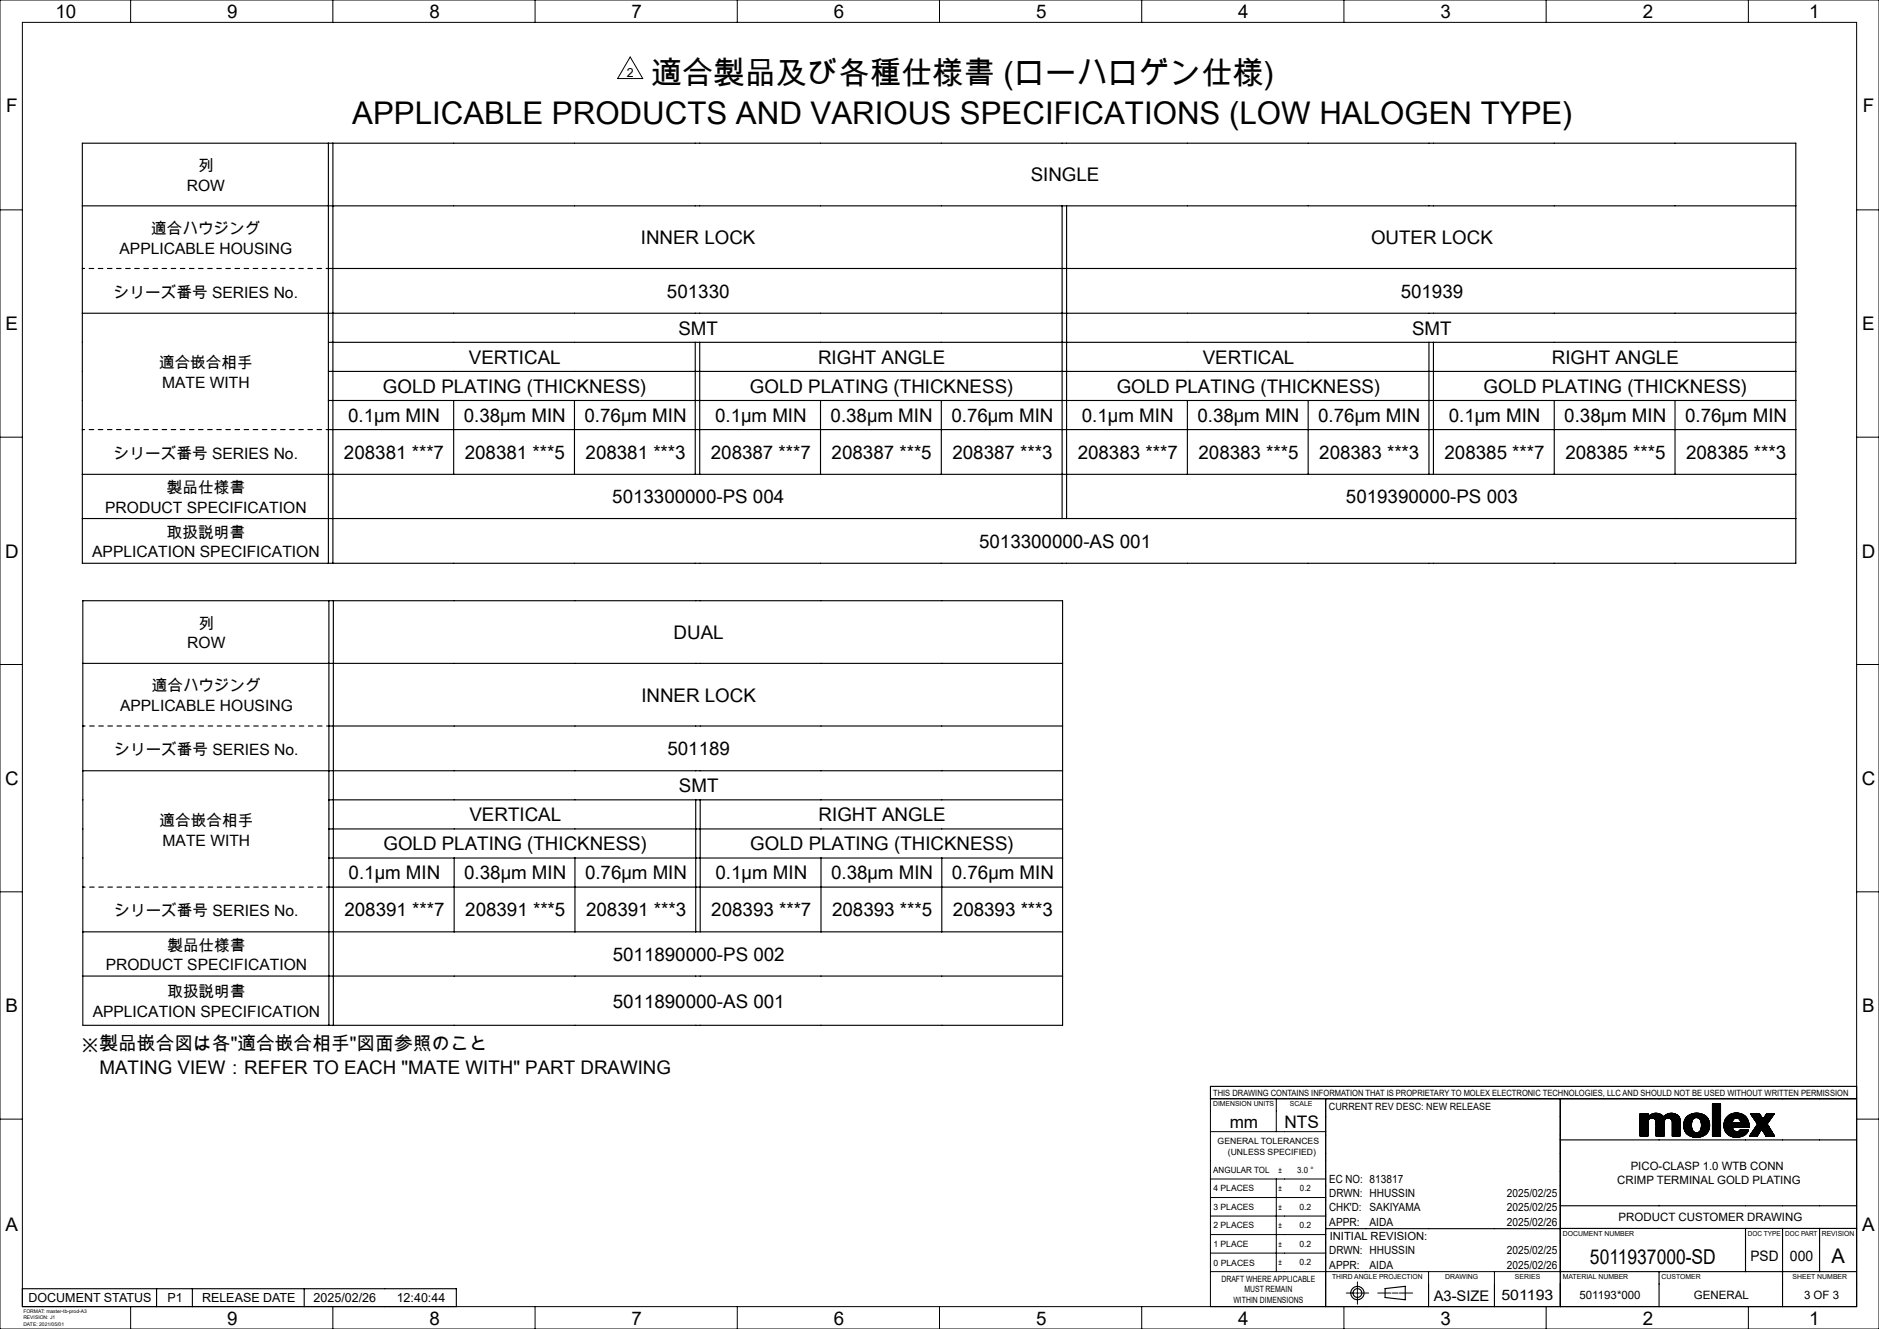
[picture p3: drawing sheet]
<svg xmlns="http://www.w3.org/2000/svg" width="420mm" height="297mm" viewBox="0 0 420 297" stroke-linecap="round" stroke-linejoin="round" font-family="sans-serif">
<g fill="none" stroke="#000" stroke-width=".22">
<path d="M0 0h420v297h-420zM5 5h410v287h-410zM29.2 0v5M74.4 0v5M119.6 0v5M140.9 12.7l2.8 4.9h-5.6zM164.8 0v5M210 0v5M255.2 0v5M300.4 0v5M345.6 0v5M390.8 0v5"/>
<path d="M0 46.9h5M415 46.9h5M0 97.7h5M415 97.7h5M0 148.5h5M415 148.5h5M0 199.3h5M415 199.3h5M0 250.1h5M270.6 252.9h25.7M285.3 245.5v7.4M366.6 248.9h1.8"/>
<path d="M366.6 248.9v5M366.6 248.9h.1M366.7 248.9l-.1 .1M366.8 248.9l-.2 .2M366.9 248.9l-.3 .3M367 248.9l-.4 .4M367.1 248.9l-.5 .5M367.2 248.9l-.6 .6M367.3 248.9l-.7 .7M367.4 248.9l-.8 .8M367.5 248.9l-.9 .9M367.6 248.9l-1 1"/>
<path d="M367.7 248.9l-1.1 1.1M367.8 248.9l-1.2 1.2M367.9 248.9l-1.3 1.3M368 248.9l-1.4 1.4M368.2 248.9l-1.6 1.6M368.3 248.9l-1.7 1.7M368.4 250.7a.89 .89 0 0 1 .9-.9 .89 .89 0 0 1 .9 .9v3.2M368.4 253.4l-.5 .5M368.4 253.3l-.6 .6M368.4 253.2l-.7 .7M368.4 253.2l-.8 .7M368.4 253l-.9 .9"/>
<path d="M368.4 252.9l-1 1M368.4 252.8l-1.1 1.1M368.4 252.7l-1.2 1.2M368.4 252.6l-1.3 1.3M368.4 252.5l-1.4 1.4M368.4 252.4l-1.5 1.5M368.4 252.3l-1.6 1.6M368.4 252.2l-1.7 1.7M368.4 252.1l-1.8 1.8M368.4 252l-1.8 1.9M368.4 252l-1.8 1.8M368.4 251.9l-1.8 1.8"/>
<path d="M368.4 251.8l-1.8 1.8M368.4 251.7l-1.8 1.8M368.4 251.5l-1.8 1.9M368.4 251.5l-1.8 1.8M368.4 251.4l-1.8 1.8M368.4 251.3l-1.8 1.9M368.4 251.2l-1.8 1.8M368.4 251.1l-1.8 1.8M368.4 251l-1.8 1.8M368.4 250.9l-1.8 1.8M368.4 250.8l-1.8 1.9M368.4 250.8l-1.8 1.8"/>
<path d="M368.4 250.7l-1.8 1.8M368.4 253.8l-.1 .1M368.4 253.7l-.2 .2M368.4 253.6l-.3 .3M368.4 253.5l-.4 .4M368.4 250.7v3.2h-1.8M368.4 248.9v.7a2.29 2.29 0 0 1 3.5 0 2.3 2.3 0 0 1 3.3-.2M368.4 249.5l-1.8 1.8M368.4 249.4l-1.8 1.8M368.4 249.3l-1.8 1.9M368.4 249.3l-1.8 1.8M368.4 249.2l-1.8 1.8"/>
<path d="M368.4 249.1l-1.8 1.8M368.4 249l-1.8 1.8M368.4 248.9l-1.8 1.8M368.4 250.6l-1.8 1.8M368.4 250.5l-1.8 1.8M368.5 250.4l-1.9 1.9M368.5 250.3l-1.9 1.9M368.8 249.2l-2.2 2.2M369 249.1l-2.4 2.4M369.1 249l-2.5 2.5M369.3 248.9l-2.7 2.8M369.4 248.9l-2.8 2.8"/>
<path d="M369.5 248.9l-2.9 2.9M369.7 248.8l-3.1 3.1M369.7 248.8l-3.1 3.2M369.8 248.8l-3.2 3.2M369.9 248.8l-3.3 3.3M370 248.8l-1.2 1.2M370.1 248.8l-1.2 1.1M370.1 250.4l1.3-1.2-1.3 1.3M370.1 248.8l-1.1 1.1M370.2 253.9h1.8M370.2 248.8l-1.1 1.1M370.3 248.8l-1.1 1"/>
<path d="M370.3 248.8l-1 1M370.5 248.8l-1.1 1M370.5 248.8l-1 1.1 1.1-1.1M370.7 248.8l-1.1 1.1M370.7 248.9l-1.1 1M370.8 248.9l-1.1 1.1 1.1-1.1M370.9 248.9l-1.1 1.1 1.1-1.1M371 249l-1.1 1.1M371.1 249l-1.1 1.1 1.1-1.1M371.2 249l-1.2 1.2M371.2 249.1l-1.2 1.1M371.3 249.1l-1.2 1.2"/>
<path d="M371.3 249.1l-1.2 1.3M371.4 249.2l-1.3 1.3M371.5 249.2l-1.3 1.4M371.5 249.3l-1.3 1.3M371.6 249.3l-1.4 1.4M371.6 249.4l-1.4 1.4M371.7 249.4l-1.5 1.5M371.8 249.5l-1.6 1.6M371.8 249.5l-1.6 1.7M372 250.7a.89 .89 0 0 1 .9-.9 .89 .89 0 0 1 .9 .9M372 253.9h.1M372 253.8l-.1 .1"/>
<path d="M372 253.7l-.2 .2M372 253.6l-.3 .3M372 253.5l-.4 .4M372 253.4l-.5 .5M372 253.3l-.6 .6M372 253.1l-.8 .8M372 253l-.9 .9M372 252.9l-1 1M372 252.8l-1.1 1.1M372 252.7l-1.2 1.2M372 252.6l-1.3 1.3M372 252.5l-1.4 1.4"/>
<path d="M372 252.4l-1.5 1.5M372 252.3l-1.6 1.6M372 252.2l-1.7 1.7M372 252.1l-1.8 1.8M372 252l-1.8 1.8M372 251.9l-1.8 1.9M372 251.8l-1.8 1.8M372 251.6l-1.8 1.9M372 251.6l-1.8 1.8M372 251.5l-1.8 1.8M372 251.4l-1.8 1.9M372 251.3l-1.8 1.9"/>
<path d="M372 251.3l-1.8 1.8M372 251.2l-1.8 1.8M372 251.1l-1.8 1.8M372 251l-1.8 1.9M372 250.9l-1.8 1.9M372 250.9l-1.8 1.8M372 250.8l-1.8 1.8M372 250.7l-1.8 1.9M372 250.7v3.2M372 250.6l-1.8 1.9M372 250.5l-1.8 1.9M372 250.5l-1.8 1.8"/>
<path d="M372.2 250.2l-2 2.1M372.3 249.2l-2.1 2.1M372.4 249.1l-2.2 2.3M372.6 249l-2.4 2.4M372.8 248.9l-2.6 2.6M372.9 248.9l-2.7 2.7M373 248.9l-2.8 2.8M373.1 248.8l-2.9 3M373.2 248.8l-3 3M373.3 248.8l-3.1 3.1M373.4 248.8l-3.2 3.2M373.5 248.8l-3.3 3.3"/>
<path d="M373.6 250.1l1.1-1-1.1 1.1M373.7 248.8l-1.3 1.2M373.7 248.8l-1.1 1.1M373.8 248.8l-1.1 1.1M373.8 251.8l1.7-1.7-1.7 1.8M373.8 251l1.5-1.4-1.5 1.6M373.8 253.9h1.7M373.8 250.7v3.2M373.8 248.8l-1 1M373.9 248.8l-1.1 1M374 248.8l-1.1 1M374 248.8l-1 1"/>
<path d="M374.1 248.8l-1 1.1M374.2 248.9l-1 1 1-1M374.3 248.9l-1.1 1M374.4 248.9l-1 1.1 1-1.1M374.5 249l-1.1 1M374.5 249l-1 1M374.6 249l-1.1 1.1M374.7 249.1l-1.1 1.1M374.8 249.1l-1.1 1.2 1.1-1.2M374.9 249.2l-1.2 1.2M375 249.2l-1.3 1.3M375 249.3l-1.2 1.2"/>
<path d="M375.1 249.3l-1.3 1.3M375.1 249.4l-1.3 1.3M375.2 249.4l.3 .8v3.7M375.2 249.4l-1.4 1.4M375.2 249.4l-1.4 1.5M375.3 249.5l-1.5 1.5M375.4 249.6l-1.6 1.6M375.4 249.7l-1.6 1.6M375.4 249.7l-1.6 1.7M375.4 249.8l-1.6 1.7M375.5 249.8l-1.7 1.7M375.5 249.9l-1.7 1.7"/>
<path d="M375.5 250l-1.7 1.7M375.5 253.9h.1M375.5 253.8l-.1 .1M375.5 253.7l-.1 .2M375.5 253.7l-.2 .2M375.5 253.6l-.3 .3M375.5 253.5l-.4 .4M375.5 253.4l-.4 .5M375.5 253.3l-.5 .6M375.5 253.3l-.6 .6M375.5 253.2l-.7 .7M375.5 253.1l-.8 .8"/>
<path d="M375.5 253l-.8 .9M375.5 253l-.9 .9M375.5 252.9l-1 1M375.5 252.8l-1.1 1.1M375.5 252.7l-1.1 1.2M375.5 252.7l-1.2 1.2M375.5 252.5l-1.3 1.4M375.5 252.5l-1.4 1.4M375.5 252.4l-1.4 1.5M375.5 252.3l-1.6 1.6M375.5 252.2l-1.6 1.7M375.5 252.2l-1.7 1.7"/>
<path d="M375.5 252.1l-1.7 1.8M375.5 252l-1.7 1.7M375.5 251.9l-1.7 1.8M375.5 251.8l-1.7 1.8M375.5 251.8l-1.7 1.7M375.5 251.7l-1.7 1.7M375.5 251.6l-1.7 1.8M375.5 251.5l-1.7 1.8M375.5 251.5l-1.7 1.7M375.5 251.3l-1.7 1.8M375.5 251.3l-1.7 1.7M375.5 251.2l-1.7 1.8"/>
<path d="M375.5 251.1l-1.7 1.8M375.5 251l-1.7 1.8M375.5 251l-1.7 1.7M375.5 250.9l-1.7 1.8M375.5 250.8l-1.7 1.8M375.5 250.7l-1.7 1.8M375.5 250.7l-1.7 1.7M375.5 250.6l-1.7 1.8M375.5 250.5l-1.7 1.7M375.5 250.4l-1.7 1.8M375.5 250.3l-1.7 1.8M375.5 250.3l-1.7 1.7"/>
<path d="M375.5 250.2l-1.7 1.7M376.7 252.9l.6 .7M377.2 249.4l-.3 .4M377.4 249.3l-.7 .7M377.5 249.2l-.8 .9M377.7 249.1l-1.1 1.1M377.9 249l-1.4 1.4M378 249l-1.5 1.5M378.1 251.5l-1.4 1.4M378.1 251.4l-1.4 1.4M378.1 251.3l-1.5 1.5M378.1 249l-1.6 1.6"/>
<path d="M378.1 251.6l-1.4 1.4M378.1 251.2l-1.5 1.6M378.1 251.7l-1.3 1.4 1.3-1.3M378.1 251.2l-1.5 1.5M378.1 251.1l-1.5 1.5M378.1 251.9l-1.3 1.2M378.1 251.9l-1.2 1.3M378.1 251l-1.6 1.6M378.1 252l-1.2 1.3 1.2-1.2M378.1 250.9l-1.6 1.6M378.2 250.8l-1.7 1.7M378.2 252.1l-1.2 1.2"/>
<path d="M378.2 252.2l-1.2 1.2M378.2 252.3l-1.1 1.1M378.2 250.6l-1.7 1.8M378.2 250.6l-1.8 1.7M378.3 250.5l-1.9 1.8M378.3 248.9l-1.9 1.9M378.3 252.5l-1.2 1M378.3 252.5l-1.1 1.1M378.3 252.6l-1 1M378.3 250.3l-1.9 1.9M378.3 252.6l-.9 1M378.4 252.7l-1 1"/>
<path d="M378.4 252.8l-.9 .9M378.4 248.9l-2 2M378.5 252.8l-1 .9M378.5 252.9l-.8 .9 .9-.9M378.6 248.8l-2.2 2.2M378.6 250a1.13 1.13 0 0 1 1.3 0 1.13 1.13 0 0 1 .4 1.2v.5a1.1 1.1 0 0 1-.6 1.3 1.1 1.1 0 0 1-1.4-.5l-.2-1.3 .2-.8zM378.7 248.8l-2.4 2.3M378.7 253l-.9 .9 .9-.9-1 .8M378.7 248.8l-2.4 2.4M378.8 253l-.9 .9M378.8 253.1l-.8 .8M378.9 248.8l-2.6 2.5"/>
<path d="M378.9 253.1l-.9 .9M378.9 248.8l-2.6 2.6M379 253.1l-1 .9M379 248.8l-2.7 2.6M379 253.1l-.9 .9M379.1 253.1l-.9 .9M379.1 248.8l-2.8 2.8M379.2 253.1l-1 .9M379.2 248.8l-2.9 2.8M379.2 253.1l-.9 1M379.2 248.8l-2.9 2.9M379.3 253.1l-.9 1"/>
<path d="M379.4 248.8l-3.1 3M379.4 253.1l-1 1M379.5 248.8l-3.1 3.1M379.5 253.1l-1 1M379.6 248.8l-3.2 3.2M379.6 253l-1 1.1M379.7 248.8l-3.3 3.3M379.8 252.9l-1.2 1.2M379.8 250l1-.9-.9 .9M379.8 248.8l-1.1 1.1M379.9 248.8l-1 1M379.9 248.8l-.9 1"/>
<path d="M380 248.9l-.9 .9M380.1 248.9l-.9 .9M380.1 248.9l-.8 .9M380.2 252.3l1.8-1.8-1.9 2M380.2 248.9l-.9 .9M380.3 248.9l-.9 .9M380.3 248.9l-.8 .9 .9-.8M380.5 249l-.9 .8M380.5 249l-.9 .9M380.6 249l-.9 .9M380.6 249l-.8 1 .9-.9M380.8 249.1l-.9 1"/>
<path d="M380.9 249.2l-.9 .9M380.9 249.2l-.9 1 1-1M381.1 249.3l-1 1M381.1 249.3l-1 1.1M381.1 249.3a2.97 2.97 0 0 0-4.8 2.2l.4 1.4M381.1 253.6a3.5 3.5 0 0 1-3.8 0M381.1 249.3l.7 .7M381.2 249.3l-1.1 1.1M381.2 249.4l-1 1.1 1.1-1.1M381.3 249.4l-1.1 1.2M381.4 249.6l-1.2 1.1M381.5 249.6l-1.3 1.3"/>
<path d="M381.5 249.6l-1.2 1.3M381.6 249.7l-1.3 1.3M381.6 249.7l-1.3 1.4M381.6 249.8l-1.3 1.3M381.7 249.8l-1.4 1.4M381.7 249.8l-1.4 1.5M381.7 253l-.6 .6M381.7 249.9l-1.4 1.4M381.8 250l-1.5 1.4M381.8 250l-1.5 1.5M381.8 252.9l-.7 .7M381.8 250l.4 1.5-.4 1.4"/>
<path d="M381.8 252.9l-.8 .8M381.8 250.1l-1.5 1.5M381.8 250.1l-1.5 1.6M381.9 252.8l-1 1M381.9 250.2l-1.6 1.6M381.9 250.2l-1.6 1.7M381.9 252.7l-1.2 1.1M381.9 250.3l-1.6 1.6M381.9 250.3l-1.7 1.8M382 250.4l-1.8 1.7M382 250.5l-1.8 1.7M382 252.5l-1.5 1.4"/>
<path d="M382 252.4l-1.6 1.6M382 252.3l-1.7 1.7M382 250.6l-1.9 2M382.1 250.7l-2.1 2.1M382.1 250.7l-3.4 3.4M382.1 252.1l-1.9 2M382.1 250.8l-3.3 3.4M382.1 250.9l-3.3 3.3M382.1 252.1l-2 2M382.1 250.9l-3.2 3.3M382.1 252l-2.1 2.1M382.1 251l-3.1 3.2"/>
<path d="M382.1 251.9l-2.2 2.2M382.1 251.1l-3.1 3.1M382.1 251.1l-3 3.1M382.1 251.8l-2.3 2.3M382.1 251.7l-2.4 2.5M382.1 251.2l-2.9 3M382.2 251.3l-2.9 2.9M382.2 251.6l-2.6 2.6M382.2 251.5l-2.7 2.7M382.2 251.5l-2.8 2.7M382.2 251.4l-2.9 2.8M382.8 246.7h1.8"/>
<path d="M382.8 246.7v7.2M382.8 246.7h.1M382.9 246.7l-.1 .2M383 246.7l-.2 .2M383.1 246.7l-.3 .3M383.2 246.7l-.4 .4M383.2 246.7l-.4 .5M383.3 246.7l-.5 .5M383.4 246.7l-.6 .6M383.5 246.7l-.7 .7M383.5 246.7l-.7 .8M383.6 246.7l-.8 .9"/>
<path d="M383.7 246.7l-.9 .9M383.8 246.7l-1 1M383.8 246.7l-1 1.1M383.9 246.7l-1.1 1.2M384 246.7l-1.2 1.2M384.1 246.7l-1.3 1.3M384.2 246.7l-1.4 1.4M384.2 246.7l-1.4 1.5M384.3 246.7l-1.5 1.5M384.4 246.7l-1.6 1.6M384.5 246.7l-1.7 1.7M384.5 246.7l-1.7 1.8"/>
<path d="M384.6 251l-1.8 1.8M384.6 250.9l-1.8 1.9M384.6 250.8l-1.8 1.9M384.6 250.8l-1.8 1.8M384.6 250.7l-1.8 1.8M384.6 250.6l-1.8 1.8M384.6 250.5l-1.8 1.9M384.6 250.4l-1.8 1.9M384.6 250.4l-1.8 1.8M384.6 250.3l-1.8 1.8M384.6 250.2l-1.8 1.9M384.6 250.1l-1.8 1.8"/>
<path d="M384.6 249.9l-1.8 1.9M384.6 249.9l-1.8 1.8M384.6 249.8l-1.8 1.8M384.6 249.6l-1.8 1.9M384.6 249.6l-1.8 1.8M384.6 249.5l-1.8 1.8M384.6 249.4l-1.8 1.9M384.6 249.3l-1.8 1.9M384.6 249.3l-1.8 1.8M384.6 249.2l-1.8 1.8M384.6 249.1l-1.8 1.8M384.6 249l-1.8 1.9"/>
<path d="M384.6 248.9l-1.8 1.9M384.6 248.9l-1.8 1.8M384.6 248.8l-1.8 1.8M384.6 248.7l-1.8 1.9M384.6 248.6l-1.8 1.8M384.6 248.4l-1.8 1.9M384.6 248.4l-1.8 1.8M384.6 248.3l-1.8 1.8M384.6 248.2l-1.8 1.9M384.6 248.1l-1.8 1.9M384.6 248.1l-1.8 1.8M384.6 248l-1.8 1.8"/>
<path d="M384.6 247.9l-1.8 1.8M384.6 247.8l-1.8 1.9M384.6 247.8l-1.8 1.8M384.6 247.7l-1.8 1.8M384.6 247.6l-1.8 1.8M384.6 247.5l-1.8 1.9M384.6 247.4l-1.8 1.9M384.6 247.4l-1.8 1.8M384.6 247.3l-1.8 1.8M384.6 247.2l-1.8 1.9M384.6 247.1l-1.8 1.8M384.6 246.9l-1.8 1.9"/>
<path d="M384.6 246.9l-1.8 1.8M384.6 246.8l-1.8 1.8M384.6 246.7l-1.8 1.9M384.6 246.7v7.2h-1.8M384.6 253.8l-.1 .1M384.6 253.7l-.2 .2M384.6 253.6l-.3 .3M384.6 253.5l-.4 .4M384.6 253.3l-.5 .6M384.6 253.3l-.6 .6M384.6 253.2l-.7 .7M384.6 253.1l-.8 .8"/>
<path d="M384.6 253l-.8 .9M384.6 253l-.9 .9M384.6 252.9l-1 1M384.6 252.8l-1.1 1.1M384.6 252.6l-1.3 1.3M384.6 252.5l-1.4 1.4M384.6 252.4l-1.5 1.5M384.6 252.3l-1.6 1.6M384.6 252.2l-1.7 1.7M384.6 252.1l-1.8 1.8M384.6 252l-1.8 1.9M384.6 251.9l-1.8 1.9"/>
<path d="M384.6 251.9l-1.8 1.8M384.6 251.8l-1.8 1.8M384.6 251.7l-1.8 1.9M384.6 251.6l-1.8 1.9M384.6 251.6l-1.8 1.8M384.6 251.5l-1.8 1.8M384.6 251.4l-1.8 1.9M384.6 251.3l-1.8 1.8M384.6 251.1l-1.8 1.9M384.6 251.1l-1.8 1.8M385.3 251.8l.4 1.1M385.5 250.3l-.2 1.5"/>
<path d="M386.4 249.2l-.6 .6M386.5 253.7l1.1-1-1.1 1M386.7 253.9l1.1-1.1-1 1.1M386.7 249l-1.1 1.1M386.9 249l-1.3 1.3M386.9 253.9l1.1-1-1.1 1M387 248.9l-1.5 1.5M387 248.9a2.89 2.89 0 0 1 4 3h-3.7a.92 .92 0 0 0 .6 .9 .92 .92 0 0 0 1.1-.4h1.9M387 248.9l-1 .7-.5 .7M387.1 248.9l-1.6 1.6M387.2 248.8l-1.7 1.8M387.3 250.8l-1.8 1.8"/>
<path d="M387.3 250.7l-1.8 1.8 1.8-1.7M387.3 250.6l-1.8 1.8M387.3 252.1l-1.3 1.2M387.3 250.5l-1.8 1.9M387.3 252.1l-1.2 1.3M387.3 248.8l-1.9 1.9M387.3 252.2l-1.2 1.2M387.3 252.3l-1.1 1.2M387.4 252.3l-1.2 1.2M387.4 250.3l-2 2M387.4 250.9l-1.8 1.8 1.8-1.8M387.4 252.5l-1.2 1"/>
<path d="M387.5 248.8l-2.1 2.1M387.5 252.5l-1.1 1.2M387.5 250.9l-1.9 1.9M387.5 252.6l-1.1 1.1M387.5 248.8l-2.1 2.2M387.6 250.9l-2 1.9M387.6 250.1a.9 .9 0 0 1 1-.1 .9 .9 0 0 1 .5 .9h-1.8zM387.6 248.8l-2.2 2.2M387.6 252.7l-1 1.1M387.7 250.9l-2 2M387.7 252.7l-1.1 1.1M387.7 248.8l-2.4 2.3"/>
<path d="M387.8 252.8l-1.2 1M387.8 250.9l-2.1 2.1M387.8 248.7l-2.5 2.5M387.9 248.7l-2.6 2.6M387.9 252.8l-1.1 1.1M387.9 250.9l-2.1 2.1M387.9 248.7l-2.6 2.7M388 250.9l-2.2 2.2 2.2-2.2M388.1 248.7l-2.8 2.8M388.1 252.9l-1.1 1.1M388.2 252.9l-1.1 1.1M388.2 250.9l-2.3 2.3"/>
<path d="M388.2 248.7l-2.9 2.9M388.3 250.9l-2.4 2.3M388.3 248.7l-3 3M388.3 252.9l-1.2 1.1M388.4 248.7l-3.1 3.1M388.4 251.9l2.1-2-2.1 2M388.4 250.9l-2.4 2.4 1.3-1.3M388.4 252.9l-1.2 1.2M388.5 250.9l-1.1 1M388.5 250.9l-1 1M388.5 248.8l-3.2 3.1M388.6 248.8l-3.2 3.2"/>
<path d="M388.6 250.9l-1.1 1M388.7 250.9l-1 1M388.7 248.8l-3.3 3.3M388.7 252.7l-1.4 1.4 1.2-1.2M388.8 250.9l-1.1 1M388.8 248.8l-3.4 3.4M388.8 250.2l1-1-.9 1M388.9 250.9l-1.1 1M388.9 248.8l-1.2 1.2M388.9 250.9l-1 1M389 250.4l1-1-1 1M389 248.8l-1.1 1.1"/>
<path d="M389 251.9l1.7-1.6-1.7 1.6M389 250.9l-1 1M389 248.9l-1 1M389 252.4l-.1 .2M389 250.6l1.2-1.1-1.1 1.2M389.1 250.8l1.2-1.2-2.3 2.3M389.1 252.4l-1.7 1.7M389.1 248.9l-1 1M389.1 252.4l-1.6 1.7M389.2 248.9l-1 1M389.2 248.9l-.9 1M389.3 252.4l-1.8 1.7"/>
<path d="M389.3 248.9l-1 1M389.3 252.4l-1.7 1.7M389.3 249l-.8 .9 .9-.9M389.4 252.4l-1.7 1.7M389.4 249l-.9 .9M389.5 249l-1 .9M389.5 252.4l-1.7 1.7M389.5 249.1l-.9 .9M389.6 252.4l-1.7 1.7M389.6 249.1l-.9 .9M389.7 249.1l-1 .9M389.7 249.1l-.9 1"/>
<path d="M389.7 249.2l-.9 .9M389.7 252.4l-1.7 1.7M389.8 252.4l-1.7 1.7M389.9 252.4l-1.7 1.7M389.9 249.3l-1 .9M389.9 249.3l-1 1M390 252.4l-1.7 1.7M390.1 249.4l-1.1 1.1M390.1 249.5l-1.1 1M390.1 252.4l-1.7 1.7M390.2 252.4l-1.7 1.7M390.2 249.6l-1.1 1.1"/>
<path d="M390.3 252.4l-1.8 1.7M390.3 249.7l-2.2 2.2M390.3 252.4l-1.6 1.7M390.4 249.7l-2.2 2.2M390.4 249.8l-2.1 2.1M390.4 252.4l-1.7 1.7M390.4 251.9l.6-.5-.5 .5M390.5 249.9l-2 2M390.5 249.9l-1.9 2M390.5 252.4l-1.7 1.7M390.6 250l-1.9 1.9M390.6 250.1l-1.9 1.8"/>
<path d="M390.6 252.4l-1.6 1.7M390.6 250.1l-1.8 1.8M390.6 250.2l-1.7 1.7M390.6 253l-.7 .7M390.6 252.4l-1.6 1.6M390.7 252.9l-.9 .9M390.7 250.3l-1.5 1.6M390.7 250.4l-1.5 1.5M390.7 250.4l-1.4 1.5M390.8 252.8l-1.1 1M390.8 252.4l-1.7 1.6M390.8 250.5l-1.4 1.4"/>
<path d="M390.8 250.6l-1.3 1.3M390.8 252.6l-1.3 1.3M390.8 252.4l-1.5 1.6M390.8 250.7l-1.2 1.2M390.8 252.5l-1.4 1.4M390.9 252.4a2.96 2.96 0 0 1-4.5 1.2l-.7-.7M390.9 250.7l-1.2 1.2M390.9 250.8l-1.1 1.1M390.9 250.9l-1 1M390.9 251l-.9 .9M390.9 251.1l-.8 .8M390.9 251.1l-.7 .8"/>
<path d="M391 251.2l-.8 .7M391 251.3l-.6 .6M391 251.4l-.5 .5M391 251.5l-.3 .4M391 251.6l-.3 .3M391 251.7l-.2 .2M391 251.8v.1M391 251.8l-.1 .1M391 253.9h1.8M391.3 248.9h2M391.3 248.9l1.5 2.3M391.3 248.9h.1"/>
<path d="M391.4 248.9l-.1 .1M391.5 248.9l-.1 .1M391.6 248.9l-.2 .2M391.7 248.9l-.3 .2M391.7 248.9l-.2 .3M391.9 248.9l-.4 .3M391.9 248.9l-.3 .4 .4-.4M392.1 248.9l-.5 .5 .6-.5M392.2 248.9l-.5 .6M392.3 250.3l1.2-1.1-1.2 1.2M392.3 248.9l-.6 .6M392.4 248.9l-.7 .7"/>
<path d="M392.5 248.9l-.7 .7M392.6 250.8l1.1-1.2-1.1 1.2M392.6 248.9l-.8 .8M392.6 250.9l1.2-1.2-1.1 1.2M392.6 248.9l-.7 .8 .8-.8M392.8 253.9l1-1.6 .9 1.6M392.8 253.8v.1M392.8 248.9l-.9 .9M392.8 251.2l1.2-1.1-1.3 1.3M392.8 251.2l-1.8 2.7M392.9 248.9l-1 .9M392.9 253.7l-.2 .2"/>
<path d="M392.9 248.9l-1 1M393 253.5l-.3 .4M393.1 248.9l-1.1 1.1M393.1 253.4l-.5 .5M393.2 248.9l-1.2 1.1M393.3 248.9l.7 1.2 .9-1.2M393.3 248.9l-1.2 1.2 1.2-1.2M393.3 253.1l-.8 .8M393.3 249l-1.2 1.2M393.4 249l-1.2 1.2M393.4 249l-1.2 1.3 1.2-1.2M393.4 252.9l-1 1"/>
<path d="M393.5 252.7l-1.1 1.2M393.5 249.3l-1.2 1.2M393.5 249.3l-1.1 1.2M393.6 249.3l-1.2 1.3M393.6 252.6l-1.3 1.3M393.6 249.4l-1.2 1.2M393.6 249.5l-1.1 1.1M393.7 249.5l-1.2 1.2M393.7 249.6l-1.2 1.1M393.8 249.8l-1.1 1.2M393.9 249.9l-1.2 1.1M393.9 249.9l-1.2 1.2"/>
<path d="M393.9 249.9l-1.1 1.2M394 250l-1.2 1.2M394.1 252.7l1.2-1.1-1.2 1.2M394.1 252.9l1.2-1.2-1.2 1.2M394.3 253.2l1.2-1.2-1.1 1.3M394.4 253.3l1.2-1.1-1.2 1.1M394.6 253.6l1.2-1.1-1.2 1.2M394.7 253.9h2M394.9 248.9h1.7l-1.6 2.3M394.9 248.9v.1M395 248.9l-.3 .3M395 251.2l1.7 2.7"/>
<path d="M395 251.2l-1.2 1.2M395 251.2l-1.1 1.2M395 248.9l-.4 .5M395.1 251.3l-1.2 1.1M395.1 251.3l-1.2 1.2M395.1 248.9l-.7 .7M395.1 251.4l-1.2 1.2M395.1 251.4l-1.1 1.2M395.2 248.9l-.9 .8M395.2 251.4l-1.2 1.3M395.2 251.5l-1.2 1.2M395.2 248.9l-1 1"/>
<path d="M395.3 250.8l-3.1 3.1M395.3 248.9l-2.8 2.8M395.3 251.7l-1.1 1.3M395.4 251.8l-1.2 1.2 1.2-1.1M395.4 248.9l-3 3M395.4 251.9l-1.1 1.3 1.2-1.2M395.4 250.6l-3.3 3.3M395.5 248.9l-3.2 3.2M395.6 250.4l-3.5 3.5M395.6 248.9l-3.6 3.6M395.6 252.2l-1.1 1.2M395.6 248.9l-3.7 3.7"/>
<path d="M395.7 252.3l-1.2 1.2M395.7 248.9l-3.9 3.9M395.7 252.3l-1.2 1.3M395.8 252.4l-1.2 1.2M395.8 248.9l-4.3 4.3M395.8 252.5l-1.1 1.3M395.9 250l-3.9 3.9M395.9 252.6l-1.2 1.2 1.2-1.2M395.9 248.9l-4.5 4.5M395.9 252.7l-1.2 1.2M395.9 248.9l-4.6 4.6M396 252.7l-1.2 1.2"/>
<path d="M396 252.8l-1.1 1.1M396 249.8l-4.1 4.1M396.1 252.9l-1 1M396.1 248.9l-5 5M396.1 253l-.9 .9M396.1 249.6l-4.3 4.3M396.1 253.9l.4-.3-.3 .3M396.1 253l-.8 .9M396.2 253.1l-.8 .8M396.2 248.9l-5 5M396.2 253.2l-.7 .7M396.3 253.2l-.7 .7"/>
<path d="M396.3 253.3l-.6 .6M396.3 248.9l-5.1 5M396.3 253.9l.3-.2-.2 .2M396.3 253.3l-.5 .6M396.3 253.4l-.5 .5M396.4 248.9l-5 5M396.4 253.4l-.5 .5M396.4 249.2l-4.7 4.7M396.4 253.5l-.4 .4M396.4 253.5l-.3 .4M396.5 253.6l-.2 .3M396.5 248.9l-5 5"/>
<path d="M396.6 249l-4.9 4.9M396.6 253.8l-.2 .1M396.6 253.8l-.1 .1M396.6 248.9l-5 5M396.6 253.8v.1M396.6 253.9h.1M415 250.1h5M270.6 263.5h25.7M270.6 267.6h25.7M270.6 271.8h25.7M270.6 275.9h25.7M285.3 263.5v20.7"/>
<path d="M29.2 292v5M74.4 292v5M119.6 292v5M164.8 292v5M210 292v5M255.2 292v5M270.6 292v-46.5h25.7v46.5M270.6 284.2h78.2v2.7M270.6 280h25.7M300.4 292v5M300.9 289h2M303.1 289h.7"/>
<path d="M303.4 286.5v1.9M303.4 288.6v.7M303.4 289.5v2M304 289h1.9M308 289h2.9M311.2 289h1.3M312.8 289h3M319.3 284.2v2.7M334 284.2v2.7M345.6 292v5M390.8 292v5"/>
</g>
<g fill="none" stroke="#000" stroke-width=".25">
<path d="M18.4 32h383v93.9h-383zM73.4 32v93.9M74.4 32v93.9M18.4 46h383M237.4 46v69.9M238.4 46v69.9M18.4 60h.5M18.4 70h383M19.9 60h1.1M22 60h1M24 60h1M26 60h1.1"/>
<path d="M28.1 60h1M30.1 60h1M32.2 60h1M34.2 60h1M36.2 60h1M38.3 60h1M40.3 60h1M42.3 60h1.1M44.4 60h1M46.4 60h1M48.5 60h1M50.5 60h1"/>
<path d="M52.5 60h1M54.6 60h1M56.6 60h1M58.6 60h1.1M60.7 60h1M62.7 60h1M64.7 60h1.1M66.8 60h1M68.8 60h1M70.9 60h1M72.9 60h328.5M73.4 76.5h328"/>
<path d="M155.4 76.5v29.5M156.4 76.5v29.5M319.4 76.5v29.5M320.4 76.5v29.5M18.4 96h.5M19.9 96h1.1M22 96h1M24 96h1M26 96h1.1M28.1 96h1M30.1 96h1M32.2 96h1"/>
<path d="M34.2 96h1M36.2 96h1M38.3 96h1M40.3 96h1M42.3 96h1.1M44.4 96h1M46.4 96h1M48.5 96h1M50.5 96h1M52.5 96h1M54.6 96h1M56.6 96h1"/>
<path d="M58.6 96h1.1M60.7 96h1M62.7 96h1M64.7 96h1.1M66.8 96h1M68.8 96h1M70.9 96h1M72.9 96h328.5M73.4 83h328M73.4 89.5h328M101.4 89.5v16.5M128.4 89.5v16.5"/>
<path d="M183.4 89.5v16.5M210.4 89.5v16.5M265.4 89.5v16.5M292.4 89.5v16.5M347.4 89.5v16.5M374.4 89.5v16.5M18.4 106h383M18.4 115.9h383M18.5 134.2h219v94.9h-219zM73.5 134.2v94.9M74.5 134.2v94.9M18.5 148.2h219"/>
<path d="M18.5 162.2h.5M18.5 172.2h219M20 162.2h1.1M22.1 162.2h1M24.1 162.2h1M26.2 162.2h1M28.2 162.2h1M30.2 162.2h1M32.3 162.2h1M34.3 162.2h1M36.3 162.2h1.1M38.4 162.2h1"/>
<path d="M40.4 162.2h1M42.4 162.2h1.1M44.5 162.2h1M46.5 162.2h1M48.6 162.2h1M50.6 162.2h1M52.6 162.2h1.1M54.7 162.2h1M56.7 162.2h1M58.7 162.2h1.1M60.8 162.2h1M62.8 162.2h1"/>
<path d="M64.9 162.2h1M66.9 162.2h1M68.9 162.2h1M71 162.2h1M73 162.2h164.5M73.5 178.7h164M155.5 178.7v29.5M156.5 178.7v29.5M18.5 198.2h.5M20 198.2h1.1M22.1 198.2h1M24.1 198.2h1"/>
<path d="M26.2 198.2h1M28.2 198.2h1M30.2 198.2h1M32.3 198.2h1M34.3 198.2h1M36.3 198.2h1.1M38.4 198.2h1M40.4 198.2h1M42.4 198.2h1.1M44.5 198.2h1M46.5 198.2h1M48.6 198.2h1"/>
<path d="M50.6 198.2h1M52.6 198.2h1.1M54.7 198.2h1M56.7 198.2h1M58.7 198.2h1.1M60.8 198.2h1M62.8 198.2h1M64.9 198.2h1M66.9 198.2h1M68.9 198.2h1M71 198.2h1M73 198.2h164.5"/>
<path d="M73.5 185.2h164M73.5 191.7h164M101.5 191.7v16.5M128.5 191.7v16.5M183.5 191.7v16.5M210.5 191.7v16.5M18.5 208.2h219M18.5 218.1h219M296.3 245.5v38.7M348.8 254.7h66.2M348.8 245.5v46.5M415 245.5h-144.4v-2.7h144.4v49.2h-118.7v-5.1"/>
<path d="M296.3 274.6h52.5M348.8 269.5h66.2M348.8 274.5h66.2M390.2 274.5v9.7M398.4 274.5v17.5M406.7 274.5v9.7M5 288h97v4h-97zM35 288v4M43 288v4M68 288v4M309.6 288l4.5-.5v3l-4.5-.5zM319.3 286.9v5.1"/>
<path d="M334 286.9v5.1M348.8 284.2h66.2M370.8 284.2v7.8"/>
<circle cx="303.4" cy="289" r="1.5"/>
<circle cx="303.4" cy="289" r="1"/>
</g>
<g font-size="7">
<text x="145.5" y="18.8">適合製品及び各種仕様書 (ローハロゲン仕様)</text>
<text x="78.7" y="27.7">APPLICABLE PRODUCTS AND VARIOUS SPECIFICATIONS (LOW HALOGEN TYPE)</text>
</g>
<text font-size="4.6" x="355.4" y="282.4">5011937000-SD</text>
<text font-size="4.5" x="409.4" y="282.3">A</text>
<g font-size="4.2">
<text x="12.4" y="4">10</text>
<text x="50.8" y="4">9</text>
<text x="96" y="4">8</text>
<text x="141.2" y="4">7</text>
<text x="186.4" y="4">6</text>
<text x="231.6" y="4">5</text>
<text x="276.8" y="4">4</text>
<text x="322" y="4">3</text>
<text x="367.2" y="4">2</text>
<text x="404.4" y="4">1</text>
<text x="1.4" y="25">F</text>
<text x="416.4" y="25">F</text>
<text x="230.4" y="40.5">SINGLE</text>
<text x="143.2" y="54.5">INNER LOCK</text>
<text x="306.5" y="54.5">OUTER LOCK</text>
<text x="149.1" y="66.5">501330</text>
<text x="313.1" y="66.5">501939</text>
<text x="1.3" y="73.8">E</text>
<text x="151.6" y="74.8">SMT</text>
<text x="315.6" y="74.8">SMT</text>
<text x="416.3" y="73.8">E</text>
<text x="104.8" y="81.3">VERTICAL</text>
<text x="182.9" y="81.3">RIGHT ANGLE</text>
<text x="268.8" y="81.3">VERTICAL</text>
<text x="346.9" y="81.3">RIGHT ANGLE</text>
<text x="85.6" y="87.8">GOLD PLATING (THICKNESS)</text>
<text x="167.6" y="87.8">GOLD PLATING (THICKNESS)</text>
<text x="249.6" y="87.8">GOLD PLATING (THICKNESS)</text>
<text x="331.6" y="87.8">GOLD PLATING (THICKNESS)</text>
<text x="77.8" y="94.3">0.1µm MIN</text>
<text x="103.7" y="94.3">0.38μm MIN</text>
<text x="130.7" y="94.3">0.76μm MIN</text>
<text x="159.8" y="94.3">0.1µm MIN</text>
<text x="185.7" y="94.3">0.38μm MIN</text>
<text x="212.7" y="94.3">0.76μm MIN</text>
<text x="241.8" y="94.3">0.1µm MIN</text>
<text x="267.7" y="94.3">0.38μm MIN</text>
<text x="294.7" y="94.3">0.76μm MIN</text>
<text x="323.8" y="94.3">0.1µm MIN</text>
<text x="349.7" y="94.3">0.38μm MIN</text>
<text x="376.7" y="94.3">0.76μm MIN</text>
<text x="76.9" y="102.5">208381 ***7</text>
<text x="103.9" y="102.5">208381 ***5</text>
<text x="130.9" y="102.5">208381 ***3</text>
<text x="158.9" y="102.5">208387 ***7</text>
<text x="185.9" y="102.5">208387 ***5</text>
<text x="212.9" y="102.5">208387 ***3</text>
<text x="240.9" y="102.5">208383 ***7</text>
<text x="267.9" y="102.5">208383 ***5</text>
<text x="294.9" y="102.5">208383 ***3</text>
<text x="322.9" y="102.5">208385 ***7</text>
<text x="349.9" y="102.5">208385 ***5</text>
<text x="376.9" y="102.5">208385 ***3</text>
<text x="136.9" y="112.5">5013300000-PS 004</text>
<text x="300.9" y="112.5">5019390000-PS 003</text>
<text x="1.1" y="124.6">D</text>
<text x="218.9" y="122.4">5013300000-AS 001</text>
<text x="416.1" y="124.6">D</text>
<text x="150.6" y="142.7">DUAL</text>
<text x="143.4" y="156.8">INNER LOCK</text>
<text x="149.2" y="168.8">501189</text>
<text x="1.1" y="175.4">C</text>
<text x="151.7" y="177">SMT</text>
<text x="416.1" y="175.4">C</text>
<text x="104.9" y="183.5">VERTICAL</text>
<text x="183" y="183.5">RIGHT ANGLE</text>
<text x="85.7" y="190">GOLD PLATING (THICKNESS)</text>
<text x="167.7" y="190">GOLD PLATING (THICKNESS)</text>
<text x="77.9" y="196.5">0.1µm MIN</text>
<text x="103.8" y="196.5">0.38μm MIN</text>
<text x="130.8" y="196.5">0.76μm MIN</text>
<text x="159.9" y="196.5">0.1µm MIN</text>
<text x="185.8" y="196.5">0.38μm MIN</text>
<text x="212.8" y="196.5">0.76μm MIN</text>
<text x="77" y="204.8">208391 ***7</text>
<text x="104" y="204.8">208391 ***5</text>
<text x="131" y="204.8">208391 ***3</text>
<text x="159" y="204.8">208393 ***7</text>
<text x="186" y="204.8">208393 ***5</text>
<text x="213" y="204.8">208393 ***3</text>
<text x="137" y="214.7">5011890000-PS 002</text>
<text x="1.3" y="226.2">B</text>
<text x="137" y="225.2">5011890000-AS 001</text>
<text x="416.3" y="226.2">B</text>
<text x="18" y="234.6">※製品嵌合図は各&quot;適合嵌合相手&quot;図面参照のこと</text>
<text x="18" y="240">MATING VIEW：REFER TO EACH &quot;MATE WITH&quot; PART DRAWING</text>
<text x="1.3" y="275.1">A</text>
<text x="416.3" y="275.1">A</text>
<text x="50.8" y="296">9</text>
<text x="96" y="296">8</text>
<text x="141.2" y="296">7</text>
<text x="186.4" y="296">6</text>
<text x="231.6" y="296">5</text>
<text x="276.8" y="296">4</text>
<text x="322" y="296">3</text>
<text x="367.2" y="296">2</text>
<text x="404.4" y="296">1</text>
</g>
<g font-size="3.9">
<text x="274.9" y="252">mm</text>
<text x="287.1" y="252">NTS</text>
</g>
<g font-size="3.5">
<text x="44.3" y="38.2">列</text>
<text x="41.8" y="42.7">ROW</text>
<text x="33.8" y="52.3">適合ハウジング</text>
<text x="26.7" y="56.7">APPLICABLE HOUSING</text>
<text x="25.5" y="66.5">シリーズ番号 SERIES No.</text>
<text x="35.6" y="82.3">適合嵌合相手</text>
<text x="36.2" y="86.7">MATE WITH</text>
<text x="25.5" y="102.5">シリーズ番号 SERIES No.</text>
<text x="37.3" y="110.2">製品仕様書</text>
<text x="23.5" y="114.6">PRODUCT SPECIFICATION</text>
<text x="20.6" y="124.6">APPLICATION SPECIFICATION</text>
<text x="37.3" y="120.1">取扱説明書</text>
<text x="44.4" y="140.5">列</text>
<text x="41.9" y="144.9">ROW</text>
<text x="33.9" y="154.5">適合ハウジング</text>
<text x="26.8" y="159">APPLICABLE HOUSING</text>
<text x="25.6" y="168.8">シリーズ番号 SERIES No.</text>
<text x="35.7" y="184.5">適合嵌合相手</text>
<text x="36.3" y="189">MATE WITH</text>
<text x="25.6" y="204.8">シリーズ番号 SERIES No.</text>
<text x="37.4" y="212.4">製品仕様書</text>
<text x="23.6" y="216.9">PRODUCT SPECIFICATION</text>
<text x="20.7" y="227.3">APPLICATION SPECIFICATION</text>
<text x="37.4" y="222.9">取扱説明書</text>
</g>
<text font-size="3.3" x="320.5" y="290.6">A3-SIZE</text>
<g font-size="3.2">
<text x="391.3" y="281.9">PSD</text>
<text x="400.1" y="281.9">000</text>
<text x="335.6" y="290.6">501193</text>
</g>
<g font-size="2.8">
<text x="140.1" y="17.2">2</text>
<text x="6.4" y="291">DOCUMENT STATUS</text>
<text x="37.4" y="291">P1</text>
<text x="45.2" y="291">RELEASE DATE</text>
<text x="70.1" y="291">2025/02/26</text>
<text x="88.7" y="291">12:40:44</text>
</g>
<g font-size="2.6">
<text x="364.5" y="261.4">PICO-CLASP 1.0 WTB CONN</text>
<text x="361.5" y="264.6">CRIMP TERMINAL GOLD PLATING</text>
<text x="361.8" y="272.9">PRODUCT CUSTOMER DRAWING</text>
<text x="353.1" y="290.4">501193*000</text>
<text x="378.6" y="290.4">GENERAL</text>
<text x="403.3" y="290.4">3 OF 3</text>
</g>
<g font-size="2.5">
<text x="297.1" y="264.3">EC NO: 813817</text>
<text x="297.1" y="267.5">DRWN: HHUSSIN</text>
<text x="336.8" y="267.5">2025/02/25</text>
<text x="297.1" y="270.7">CHK'D:</text>
<text x="297.1" y="273.9">APPR:</text>
<text x="306.1" y="270.7">SAKIYAMA</text>
<text x="306.1" y="273.9">AIDA</text>
<text x="336.8" y="270.7">2025/02/25</text>
<text x="336.8" y="273.9">2025/02/26</text>
<text x="297.1" y="280.3">DRWN: HHUSSIN</text>
<text x="297.2" y="277.1">INITIAL REVISION:</text>
<text x="336.8" y="280.3">2025/02/25</text>
<text x="297.1" y="283.5">APPR:</text>
<text x="306.1" y="283.5">AIDA</text>
<text x="336.8" y="283.5">2025/02/26</text>
</g>
<text font-size="2.2" x="297" y="248">CURRENT REV DESC: NEW RELEASE</text>
<g font-size="1.9">
<text x="271.2" y="244.9">THIS DRAWING CONTAINS INFORMATION THAT IS PROPRIETARY TO MOLEX ELECTRONIC TECHNOLOGIES, LLC AND SHOULD NOT BE USED WITHOUT WRITTEN PERMISSION</text>
<text x="272.2" y="255.6">GENERAL TOLERANCES</text>
<text x="271.2" y="262.1">ANGULAR TOL</text>
<text x="274.5" y="258">(UNLESS SPECIFIED)</text>
<text x="285.8" y="262.1">±</text>
<text x="290" y="262.1">3.0 °</text>
<text x="271.2" y="266.3">4 PLACES</text>
<text x="285.8" y="266.2">±</text>
<text x="290.6" y="266.2">0.2</text>
<text x="271.2" y="270.4">3 PLACES</text>
<text x="271.2" y="274.5">2 PLACES</text>
<text x="285.8" y="270.4">±</text>
<text x="285.8" y="274.5">±</text>
<text x="290.5" y="270.4">0.2</text>
<text x="290.5" y="274.5">0.2</text>
<text x="271.2" y="278.7">1 PLACE</text>
<text x="285.8" y="278.7">±</text>
<text x="290.5" y="278.7">0.2</text>
<text x="271.3" y="282.8">0 PLACES</text>
<text x="273" y="286.4">DRAFT WHERE APPLICABLE</text>
<text x="285.8" y="282.8">±</text>
<text x="290.5" y="282.8">0.2</text>
<text x="275.7" y="291.2">WITHIN DIMENSIONS</text>
<text x="278.1" y="288.8">MUST REMAIN</text>
</g>
<text font-size="1.6" x="407.2" y="276.2">REVISION</text>
<g font-size="1.5">
<text x="271.1" y="247.2">DIMENSION UNITS</text>
<text x="288.3" y="247.2">SCALE</text>
<text x="349.3" y="276.2">DOCUMENT NUMBER</text>
<text x="390.7" y="276.2">DOC TYPE</text>
<text x="399" y="276.2">DOC PART</text>
<text x="297.7" y="285.9">THIRD ANGLE PROJECTION</text>
<text x="323" y="285.9">DRAWING</text>
<text x="338.6" y="285.9">SERIES</text>
<text x="349.3" y="285.8">MATERIAL NUMBER</text>
<text x="371.4" y="285.9">CUSTOMER</text>
<text x="400.7" y="285.9">SHEET NUMBER</text>
</g>
<g font-size="1.1">
<text x="5.2" y="293.5">FORMAT: master-tb-prod-A3</text>
<text x="5.2" y="294.9">REVISION: J1</text>
<text x="5.2" y="296.3">DATE: 2021/05/01</text>
</g>
</svg>
